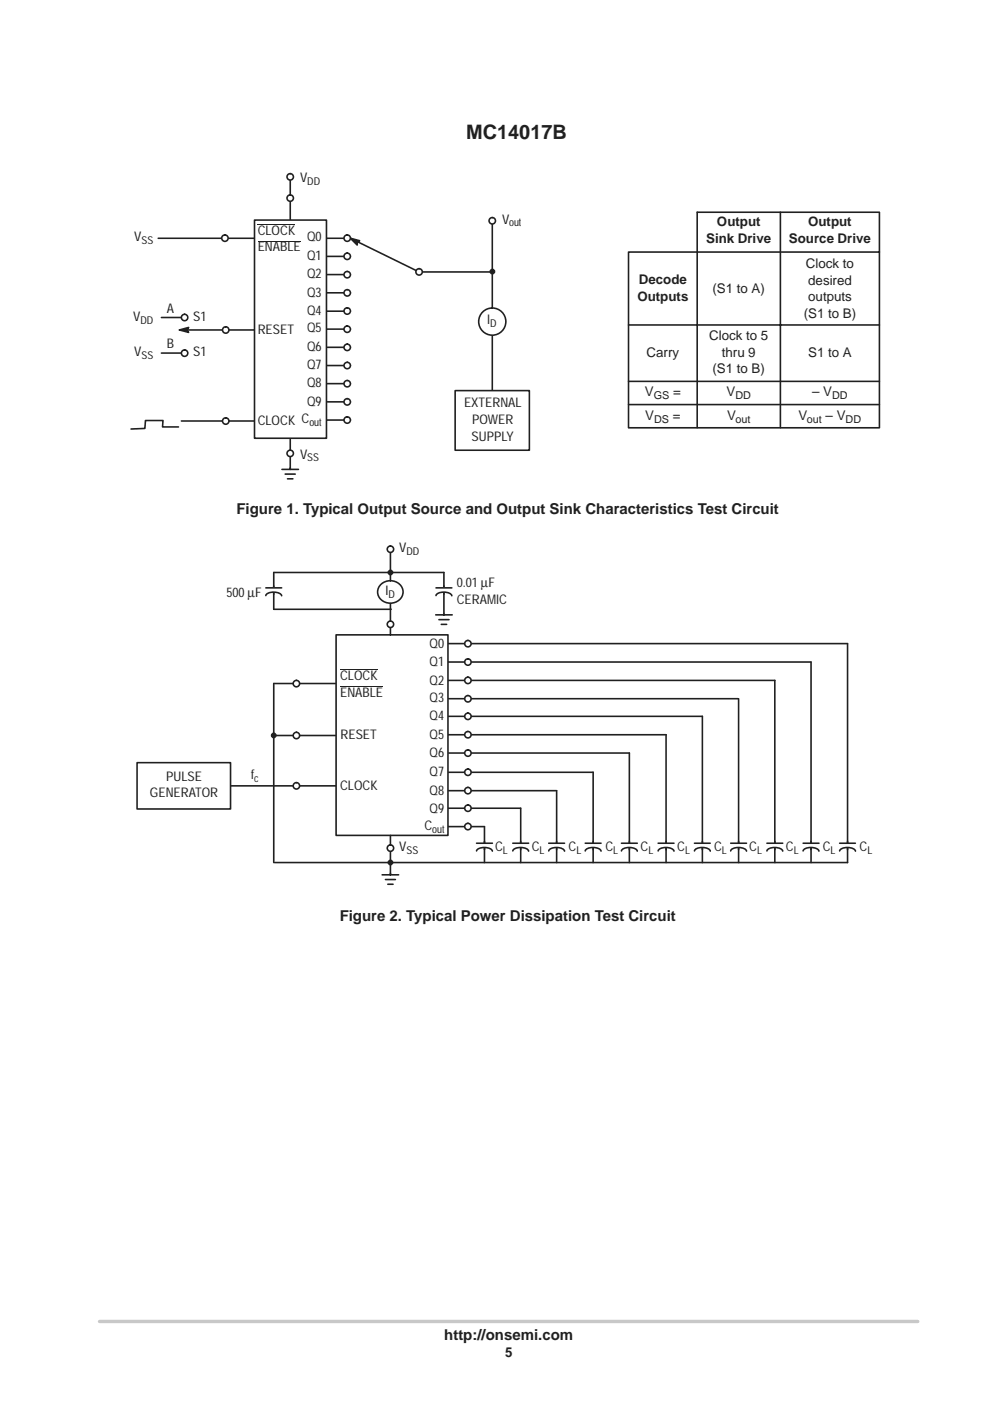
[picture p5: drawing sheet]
<svg xmlns="http://www.w3.org/2000/svg" width="210mm" height="297mm" viewBox="0 0 210 297" stroke-linecap="round" stroke-linejoin="round" font-family="sans-serif">
<path d="M21.1 280.2h173.5" fill="none" stroke="#c7c8ca" stroke-width=".72"/>
<path d="M38 70h16" fill="none" stroke="#231f20" stroke-width=".34"/>
<path d="M38 70l2-.6-.3 .6 .3 .5z" fill-rule="evenodd" fill="#231f20"/>
<path d="M104.4 46.8v36.1M38 70l2-.6-.3 .6 .3 .5zM59.8 99.5h3.5M61.5 99.2v.3M60.5 100.5h2.1M61 101.5h1.1" fill="none" stroke="#231f20" stroke-width=".34"/>
<circle cx="104.4" cy="68.2" r="2.88" fill="#fff"/>
<circle cx="104.4" cy="68.2" r="2.88" fill="none" stroke="#231f20" stroke-width=".34"/>
<path d="M96.5 82.8h15.7v12.7h-15.7z" fill-rule="evenodd" fill="#fff"/>
<path d="M96.5 82.8h15.7v12.7h-15.7z" fill="none" stroke="#231f20" stroke-width=".34"/>
<circle cx="104.4" cy="46.8" r=".68" fill="#fff"/>
<g fill="none" stroke="#231f20" stroke-width=".34">
<path d="M74.3 50.5l14.6 7.2h15.1"/>
<circle cx="104.4" cy="46.8" r=".68"/>
</g>
<circle cx="104.4" cy="57.6" r=".49" fill="#231f20" stroke="#231f20" stroke-width=".26"/>
<path d="M74.3 50.5l2 .5-.6 .3v.7z" fill="#231f20"/>
<path d="M74.3 50.5l2 .5-.6 .3v.7z" fill="none" stroke="#231f20" stroke-width=".34"/>
<circle cx="88.9" cy="57.6" r=".68" fill="#fff"/>
<g fill="none" stroke="#231f20" stroke-width=".34">
<path d="M61.5 37.5v62M68.1 50.5h6.2"/>
<circle cx="88.9" cy="57.6" r=".68"/>
</g>
<circle cx="73.6" cy="50.5" r=".68" fill="#fff"/>
<g fill="none" stroke="#231f20" stroke-width=".34">
<path d="M68.1 54.4h6.2"/>
<circle cx="73.6" cy="50.5" r=".68"/>
</g>
<circle cx="73.6" cy="54.3" r=".68" fill="#fff"/>
<g fill="none" stroke="#231f20" stroke-width=".34">
<path d="M68.1 58.2h6.2"/>
<circle cx="73.6" cy="54.3" r=".68"/>
</g>
<circle cx="73.6" cy="58.2" r=".68" fill="#fff"/>
<g fill="none" stroke="#231f20" stroke-width=".34">
<path d="M68.1 62.1h6.2"/>
<circle cx="73.6" cy="58.2" r=".68"/>
</g>
<circle cx="73.6" cy="62.1" r=".68" fill="#fff"/>
<g fill="none" stroke="#231f20" stroke-width=".34">
<path d="M68.1 66h6.2"/>
<circle cx="73.6" cy="62.1" r=".68"/>
</g>
<circle cx="73.6" cy="65.9" r=".68" fill="#fff"/>
<g fill="none" stroke="#231f20" stroke-width=".34">
<path d="M68.1 69.8h6.2"/>
<circle cx="73.6" cy="65.9" r=".68"/>
</g>
<circle cx="73.6" cy="69.8" r=".68" fill="#fff"/>
<g fill="none" stroke="#231f20" stroke-width=".34">
<path d="M68.1 73.6h6.2"/>
<circle cx="73.6" cy="69.8" r=".68"/>
</g>
<circle cx="73.6" cy="73.6" r=".68" fill="#fff"/>
<g fill="none" stroke="#231f20" stroke-width=".34">
<path d="M68.1 77.5h6.2"/>
<circle cx="73.6" cy="73.6" r=".68"/>
</g>
<circle cx="73.6" cy="77.5" r=".68" fill="#fff"/>
<g fill="none" stroke="#231f20" stroke-width=".34">
<path d="M68.1 81.3h6.2"/>
<circle cx="73.6" cy="77.5" r=".68"/>
</g>
<circle cx="73.6" cy="81.4" r=".68" fill="#fff"/>
<g fill="none" stroke="#231f20" stroke-width=".34">
<path d="M68.1 85.2h6.2"/>
<circle cx="73.6" cy="81.4" r=".68"/>
</g>
<circle cx="73.6" cy="85.2" r=".68" fill="#fff"/>
<g fill="none" stroke="#231f20" stroke-width=".34">
<path d="M68.1 89.1h6.2"/>
<circle cx="73.6" cy="85.2" r=".68"/>
</g>
<circle cx="73.6" cy="89.1" r=".68" fill="#fff"/>
<g fill="none" stroke="#231f20" stroke-width=".34">
<path d="M33.5 50.5h20.5"/>
<circle cx="73.6" cy="89.1" r=".68"/>
</g>
<circle cx="61.5" cy="37.5" r=".68" fill="#fff"/>
<circle cx="61.5" cy="37.5" r=".68" fill="none" stroke="#231f20" stroke-width=".34"/>
<circle cx="61.5" cy="42" r=".68" fill="#fff"/>
<circle cx="61.5" cy="42" r=".68" fill="none" stroke="#231f20" stroke-width=".34"/>
<circle cx="61.5" cy="96.1" r=".68" fill="#fff"/>
<g fill="none" stroke="#231f20" stroke-width=".34">
<path d="M34.2 67.3h4.9M34.2 74.9h4.9"/>
<circle cx="61.5" cy="96.1" r=".68"/>
</g>
<circle cx="39.1" cy="67.3" r=".68" fill="#fff"/>
<circle cx="39.1" cy="67.3" r=".68" fill="none" stroke="#231f20" stroke-width=".34"/>
<circle cx="39.1" cy="74.9" r=".68" fill="#fff"/>
<g fill="none" stroke="#231f20" stroke-width=".34">
<path d="M38.5 89.3h15.5"/>
<circle cx="39.1" cy="74.9" r=".68"/>
</g>
<circle cx="47.9" cy="89.3" r=".68" fill="#fff"/>
<circle cx="47.9" cy="89.3" r=".68" fill="none" stroke="#231f20" stroke-width=".34"/>
<circle cx="47.9" cy="70" r=".68" fill="#fff"/>
<g fill="none" stroke="#231f20" stroke-width=".34">
<path d="M37.8 90.5h-3.3l.1-1.3h-3.8l-.1 1.6-2.9 .2"/>
<circle cx="47.9" cy="70" r=".68"/>
</g>
<circle cx="47.7" cy="50.5" r=".68" fill="#fff"/>
<circle cx="47.7" cy="50.5" r=".68" fill="none" stroke="#231f20" stroke-width=".34"/>
<path d="M54 46.7h15.2v46.2h-15.2z" fill-rule="evenodd" fill="#fff"/>
<g fill="none" stroke="#231f20" stroke-width=".34">
<path d="M54 46.7h15.2v46.2h-15.2zM133.3 53.4h53.2v37.3h-53.2zM165.5 45v45.7M186.5 53.4v-8.4h-38.7v45.7M133.3 68.9h53.2M133.3 80.9h53.2M133.3 85.8h53.2M58 121.4h36.1M58 129.2h24.9M94.8 136.5h84.9M58 144.9h13.4M58 155.9h13.3"/>
<path d="M94.8 140.4h77.2M94.8 151.9h54.1M95 144.3h69.3M95 148.1h61.5M95 155.8h46.2M95.1 159.7h38.3M48.9 166.6h22.7M94.8 171.4h15.6M95 175.3h7.7M95.1 163.7h30.7M95.1 167.6h22.9M58.2 182.9h121.5"/>
</g>
<path d="M54.6 47.6h8M54.6 51.1h9.1" fill="none" stroke="#231f20" stroke-width=".21"/>
<path d="M71.3 134.6h23.7v42.5h-23.7z" fill-rule="evenodd" fill="#fff"/>
<g fill="none" stroke="#231f20" stroke-width=".34">
<path d="M82.8 116.5v18.1M58 121.4v7.8M71.3 134.6h23.7v42.5h-23.7zM94.1 121.4v8.6M179.7 136.5v46.4M58 144.9v38M133.4 159.7v23.2M141.2 155.8v27.1M148.9 151.9v31M156.6 148.1v34.8M164.3 144.3v38.6M172 140.4v42.5"/>
<path d="M102.7 175.3v7.6M110.4 171.4v11.5M118 167.6v15.3M125.8 163.7v19.2"/>
</g>
<path d="M29.1 161.7h19.8v9.8h-19.8z" fill-rule="evenodd" fill="#fff"/>
<path d="M29.1 161.7h19.8v9.8h-19.8z" fill="none" stroke="#231f20" stroke-width=".34"/>
<circle cx="99.2" cy="136.5" r=".68" fill="#fff"/>
<g fill="none" stroke="#231f20" stroke-width=".34">
<path d="M102.7 178.4v1.8"/>
<circle cx="99.2" cy="136.5" r=".68"/>
</g>
<path d="M101.1 178.8h3.3v.9h-3.3z" fill-rule="evenodd" fill="#fff"/>
<path d="M92.4 130.4h3.5M93.1 131.4h2.1M93.6 132.4h1.1M94.1 124.2v1.8M94.1 130v.4M101 178.8h3.4M101 180.4a2.08 2.08 0 0 1 2.7-.6l.6 .4 .1 .3" fill="none" stroke="#231f20" stroke-width=".34"/>
<path d="M92.5 124.6h3.4v.9h-3.4z" fill-rule="evenodd" fill="#fff"/>
<path d="M92.4 126.3a2.08 2.08 0 0 1 2.7-.6l.6 .4 .1 .2M92.4 124.6h3.4" fill="none" stroke="#231f20" stroke-width=".34"/>
<path d="M80.7 124a2.79 2.79 0 0 1 2.8-.8 2.79 2.79 0 0 1 2 2.3 2.72 2.72 0 0 1-2.7 2.4 2.72 2.72 0 0 1-2.7-2.4v-.5z" fill-rule="evenodd" fill="#fff"/>
<path d="M80.7 124a2.79 2.79 0 0 1 2.8-.8 2.79 2.79 0 0 1 2 2.3 2.72 2.72 0 0 1-2.7 2.4 2.72 2.72 0 0 1-2.7-2.4v-.5z" fill="none" stroke="#231f20" stroke-width=".34"/>
<g fill="#231f20" stroke="#231f20" stroke-width=".26">
<circle cx="82.8" cy="121.4" r=".49"/>
<circle cx="82.8" cy="182.9" r=".49"/>
</g>
<circle cx="82.8" cy="116.4" r=".68" fill="#fff"/>
<circle cx="82.8" cy="116.4" r=".68" fill="none" stroke="#231f20" stroke-width=".34"/>
<circle cx="82.8" cy="132.4" r=".68" fill="#fff"/>
<g fill="none" stroke="#231f20" stroke-width=".34">
<path d="M58 124.2v1.8"/>
<circle cx="82.8" cy="132.4" r=".68"/>
</g>
<path d="M56.4 124.6h3.4v.9h-3.4z" fill-rule="evenodd" fill="#fff"/>
<path d="M56.4 126.3a2.08 2.08 0 0 1 2.6-.6l.6 .4 .1 .2M56.4 124.6h3.3" fill="none" stroke="#231f20" stroke-width=".34"/>
<circle cx="58" cy="155.9" r=".49" fill="#231f20" stroke="#231f20" stroke-width=".26"/>
<circle cx="62.8" cy="144.9" r=".68" fill="#fff"/>
<circle cx="62.8" cy="144.9" r=".68" fill="none" stroke="#231f20" stroke-width=".34"/>
<circle cx="62.8" cy="155.9" r=".68" fill="#fff"/>
<circle cx="62.8" cy="155.9" r=".68" fill="none" stroke="#231f20" stroke-width=".34"/>
<circle cx="62.8" cy="166.6" r=".68" fill="#fff"/>
<g fill="none" stroke="#231f20" stroke-width=".34">
<path d="M82.8 177.1v8.4"/>
<circle cx="62.8" cy="166.6" r=".68"/>
</g>
<circle cx="82.8" cy="179.8" r=".68" fill="#fff"/>
<g fill="none" stroke="#231f20" stroke-width=".34">
<path d="M81 185.5h3.5M81.7 186.5h2.1M82.2 187.5h1.1M82.8 185.1v.4"/>
<circle cx="82.8" cy="179.8" r=".68"/>
</g>
<circle cx="99.2" cy="140.4" r=".68" fill="#fff"/>
<circle cx="99.2" cy="140.4" r=".68" fill="none" stroke="#231f20" stroke-width=".34"/>
<circle cx="99.2" cy="144.3" r=".68" fill="#fff"/>
<circle cx="99.2" cy="144.3" r=".68" fill="none" stroke="#231f20" stroke-width=".34"/>
<circle cx="99.2" cy="148.2" r=".68" fill="#fff"/>
<circle cx="99.2" cy="148.2" r=".68" fill="none" stroke="#231f20" stroke-width=".34"/>
<circle cx="99.2" cy="151.9" r=".68" fill="#fff"/>
<circle cx="99.2" cy="151.9" r=".68" fill="none" stroke="#231f20" stroke-width=".34"/>
<circle cx="99.2" cy="155.8" r=".68" fill="#fff"/>
<circle cx="99.2" cy="155.8" r=".68" fill="none" stroke="#231f20" stroke-width=".34"/>
<circle cx="99.2" cy="159.7" r=".68" fill="#fff"/>
<circle cx="99.2" cy="159.7" r=".68" fill="none" stroke="#231f20" stroke-width=".34"/>
<circle cx="99.2" cy="163.7" r=".68" fill="#fff"/>
<circle cx="99.2" cy="163.7" r=".68" fill="none" stroke="#231f20" stroke-width=".34"/>
<circle cx="99.2" cy="167.6" r=".68" fill="#fff"/>
<circle cx="99.2" cy="167.6" r=".68" fill="none" stroke="#231f20" stroke-width=".34"/>
<circle cx="99.2" cy="171.4" r=".68" fill="#fff"/>
<circle cx="99.2" cy="171.4" r=".68" fill="none" stroke="#231f20" stroke-width=".34"/>
<circle cx="99.2" cy="175.2" r=".68" fill="#fff"/>
<g fill="none" stroke="#231f20" stroke-width=".34">
<path d="M110.4 178.4v1.8"/>
<circle cx="99.2" cy="175.2" r=".68"/>
</g>
<path d="M108.8 178.8h3.3v.9h-3.3z" fill-rule="evenodd" fill="#fff"/>
<path d="M108.7 178.8h3.4M118 178.4v1.8M108.7 180.4a2.08 2.08 0 0 1 2.7-.6l.6 .4 .1 .3" fill="none" stroke="#231f20" stroke-width=".34"/>
<path d="M116.4 178.8h3.3v.9h-3.3z" fill-rule="evenodd" fill="#fff"/>
<path d="M116.3 178.8h3.4M125.8 178.4v1.8M116.3 180.4a2.08 2.08 0 0 1 2.7-.6l.6 .4 .1 .3" fill="none" stroke="#231f20" stroke-width=".34"/>
<path d="M124.1 178.8h3.4v.9h-3.4z" fill-rule="evenodd" fill="#fff"/>
<path d="M124.1 178.8h3.3M133.4 178.4v1.8M124.1 180.4a2.08 2.08 0 0 1 2.6-.6l.6 .4 .1 .3" fill="none" stroke="#231f20" stroke-width=".34"/>
<path d="M131.8 178.8h3.4v.9h-3.4z" fill-rule="evenodd" fill="#fff"/>
<path d="M131.8 178.8h3.3M141.2 178.4v1.8M131.8 180.4a2.08 2.08 0 0 1 2.6-.6l.6 .4 .1 .3" fill="none" stroke="#231f20" stroke-width=".34"/>
<path d="M139.6 178.8h3.4v.9h-3.4z" fill-rule="evenodd" fill="#fff"/>
<path d="M139.5 178.8h3.4M148.9 178.4v1.8M139.5 180.4a2.08 2.08 0 0 1 2.7-.6l.6 .4 .1 .3" fill="none" stroke="#231f20" stroke-width=".34"/>
<path d="M147.3 178.8h3.3v.9h-3.3z" fill-rule="evenodd" fill="#fff"/>
<path d="M147.2 178.8h3.4M156.6 178.4v1.8M147.2 180.4a2.08 2.08 0 0 1 2.7-.6l.6 .4 .1 .3" fill="none" stroke="#231f20" stroke-width=".34"/>
<path d="M155 178.8h3.3v.9h-3.3z" fill-rule="evenodd" fill="#fff"/>
<path d="M154.9 178.8h3.4M164.3 178.4v1.8M154.9 180.4a2.08 2.08 0 0 1 2.7-.6l.6 .4 .1 .3" fill="none" stroke="#231f20" stroke-width=".34"/>
<path d="M162.6 178.8h3.4v.9h-3.4z" fill-rule="evenodd" fill="#fff"/>
<path d="M162.6 178.8h3.4M172 178.4v1.8M162.6 180.4a2.08 2.08 0 0 1 2.7-.6l.6 .4 .1 .3" fill="none" stroke="#231f20" stroke-width=".34"/>
<path d="M170.3 178.8h3.4v.9h-3.4z" fill-rule="evenodd" fill="#fff"/>
<path d="M170.3 178.8h3.3M179.7 178.4v1.8M170.3 180.4a2.08 2.08 0 0 1 2.6-.6l.6 .4 .1 .3" fill="none" stroke="#231f20" stroke-width=".34"/>
<path d="M178.1 178.8h3.3v.9h-3.3z" fill-rule="evenodd" fill="#fff"/>
<path d="M178 178.8h3.4M178 180.4a2.08 2.08 0 0 1 2.7-.6l.6 .4 .1 .3" fill="none" stroke="#231f20" stroke-width=".34"/>
<path d="M72.1 141.9h7.9M72.1 145.5h9.1" fill="none" stroke="#231f20" stroke-width=".21"/>
<text font-size="4.2" fill="#231f20" x="98.8" y="29.5">MC14017B</text>
<g font-size="3.2" fill="#231f20">
<text x="50.1" y="109">Figure 1. Typical Output Source and Output Sink Characteristics Test Circuit</text>
<text x="72" y="195.2">Figure 2. Typical Power Dissipation Test Circuit</text>
<text x="94.2" y="284">http://onsemi.com</text>
</g>
<g font-size="2.8" fill="#231f20">
<text x="63.6" y="38.6">V</text>
<text x="106.5" y="47.4">V</text>
<text x="28.4" y="51.1">V</text>
<text x="54.6" y="49.8">CLOCK</text>
<text x="54.6" y="53.3">ENABLE</text>
<text x="65.1" y="51.1">Q0</text>
<text x="149.7" y="51.5">Sink Drive</text>
<text x="152" y="48">Output</text>
<text x="167.3" y="51.5">Source Drive</text>
<text x="171.3" y="48">Output</text>
<text x="65.1" y="55.2">Q1</text>
<text x="65.1" y="58.9">Q2</text>
<text x="170.9" y="56.9">Clock to</text>
<text x="65.1" y="63">Q3</text>
<text x="135.1" y="63.8">Outputs</text>
<text x="135.5" y="60.3">Decode</text>
<text x="151.1" y="62.2">(S1 to A)</text>
<text x="171.4" y="60.4">desired</text>
<text x="171.4" y="63.9">outputs</text>
<text x="28.2" y="68.1">V</text>
<text x="35.3" y="66.4">A</text>
<text x="41" y="68.1">S1</text>
<text x="54.6" y="70.8">RESET</text>
<text x="65.1" y="66.7">Q4</text>
<text x="65.1" y="70.5">Q5</text>
<text x="103.3" y="68.8">I</text>
<text x="170.4" y="67.4">(S1 to B)</text>
<text x="28.4" y="75.5">V</text>
<text x="35.3" y="73.9">B</text>
<text x="41" y="75.5">S1</text>
<text x="65.1" y="74.5">Q6</text>
<text x="137.1" y="75.7">Carry</text>
<text x="150.4" y="72.2">Clock to 5</text>
<text x="153" y="75.7">thru 9</text>
<text x="171.4" y="75.7">S1 to A</text>
<text x="65.1" y="78.3">Q7</text>
<text x="65.1" y="82">Q8</text>
<text x="151.1" y="79.2">(S1 to B)</text>
<text x="65.1" y="86.1">Q9</text>
<text x="98.4" y="86.4">EXTERNAL</text>
<text x="100.1" y="89.9">POWER</text>
<text x="136.7" y="84">V</text>
<text x="136.8" y="89.1">V</text>
<text x="142.7" y="89.1">=</text>
<text x="142.7" y="84">=</text>
<text x="154" y="84">V</text>
<text x="154.2" y="89.1">V</text>
<text x="169.3" y="89.1">V</text>
<text x="172.2" y="84">– V</text>
<text x="175.1" y="89.1">– V</text>
<text x="54.6" y="90.1">CLOCK C</text>
<text x="100" y="93.4">SUPPLY</text>
<text x="63.6" y="97.2">V</text>
<text x="84.6" y="117.1">V</text>
<text x="96.8" y="124.5">0.01 µF</text>
<text x="48" y="126.5">500µF</text>
<text x="81.7" y="126.2">I</text>
<text x="96.8" y="128">CERAMIC</text>
<text x="91.1" y="137.4">Q0</text>
<text x="91.1" y="141.1">Q1</text>
<text x="72.1" y="144.2">CLOCK</text>
<text x="72.1" y="147.7">ENABLE</text>
<text x="91.1" y="145.2">Q2</text>
<text x="91.1" y="148.9">Q3</text>
<text x="91.1" y="152.6">Q4</text>
<text x="72.2" y="156.7">RESET</text>
<text x="91.1" y="156.7">Q5</text>
<text x="91.1" y="160.4">Q6</text>
<text x="35.2" y="165.5">PULSE</text>
<text x="53.2" y="165.2">f</text>
<text x="72.1" y="167.5">CLOCK</text>
<text x="91.1" y="164.5">Q7</text>
<text x="31.8" y="169">GENERATOR</text>
<text x="91.1" y="168.6">Q8</text>
<text x="91.1" y="172.3">Q9</text>
<text x="90" y="176">C</text>
<text x="84.6" y="180.4">V</text>
<text x="105" y="180.4">C</text>
<text x="112.8" y="180.4">C</text>
<text x="120.6" y="180.4">C</text>
<text x="128.4" y="180.4">C</text>
<text x="135.8" y="180.4">C</text>
<text x="143.6" y="180.4">C</text>
<text x="151.4" y="180.4">C</text>
<text x="158.9" y="180.4">C</text>
<text x="166.6" y="180.4">C</text>
<text x="174.4" y="180.4">C</text>
<text x="182.2" y="180.4">C</text>
<text x="107.1" y="287.7">5</text>
</g>
<g font-size="2.3" fill="#231f20">
<text x="65.2" y="39.2">DD</text>
<text x="30" y="51.7">SS</text>
<text x="107.9" y="48">out</text>
<text x="29.8" y="68.7">DD</text>
<text x="104" y="69.4">D</text>
<text x="30" y="76.1">SS</text>
<text x="138.6" y="84.6">GS</text>
<text x="138.7" y="89.7">DS</text>
<text x="155.9" y="84.6">DD</text>
<text x="155.9" y="89.7">out</text>
<text x="171.1" y="89.7">out</text>
<text x="176.4" y="84.6">DD</text>
<text x="179.3" y="89.7">DD</text>
<text x="65.6" y="90.4">out</text>
<text x="65.2" y="97.8">SS</text>
<text x="86.2" y="117.7">DD</text>
<text x="82.4" y="126.8">D</text>
<text x="53.9" y="165.8">c</text>
<text x="91.6" y="176.6">out</text>
<text x="86.2" y="181">SS</text>
<text x="106.6" y="181">L</text>
<text x="114.4" y="181">L</text>
<text x="122.2" y="181">L</text>
<text x="130" y="181">L</text>
<text x="137.5" y="181">L</text>
<text x="145.3" y="181">L</text>
<text x="153.1" y="181">L</text>
<text x="160.5" y="181">L</text>
<text x="168.3" y="181">L</text>
<text x="176.1" y="181">L</text>
<text x="183.9" y="181">L</text>
</g>
</svg>
